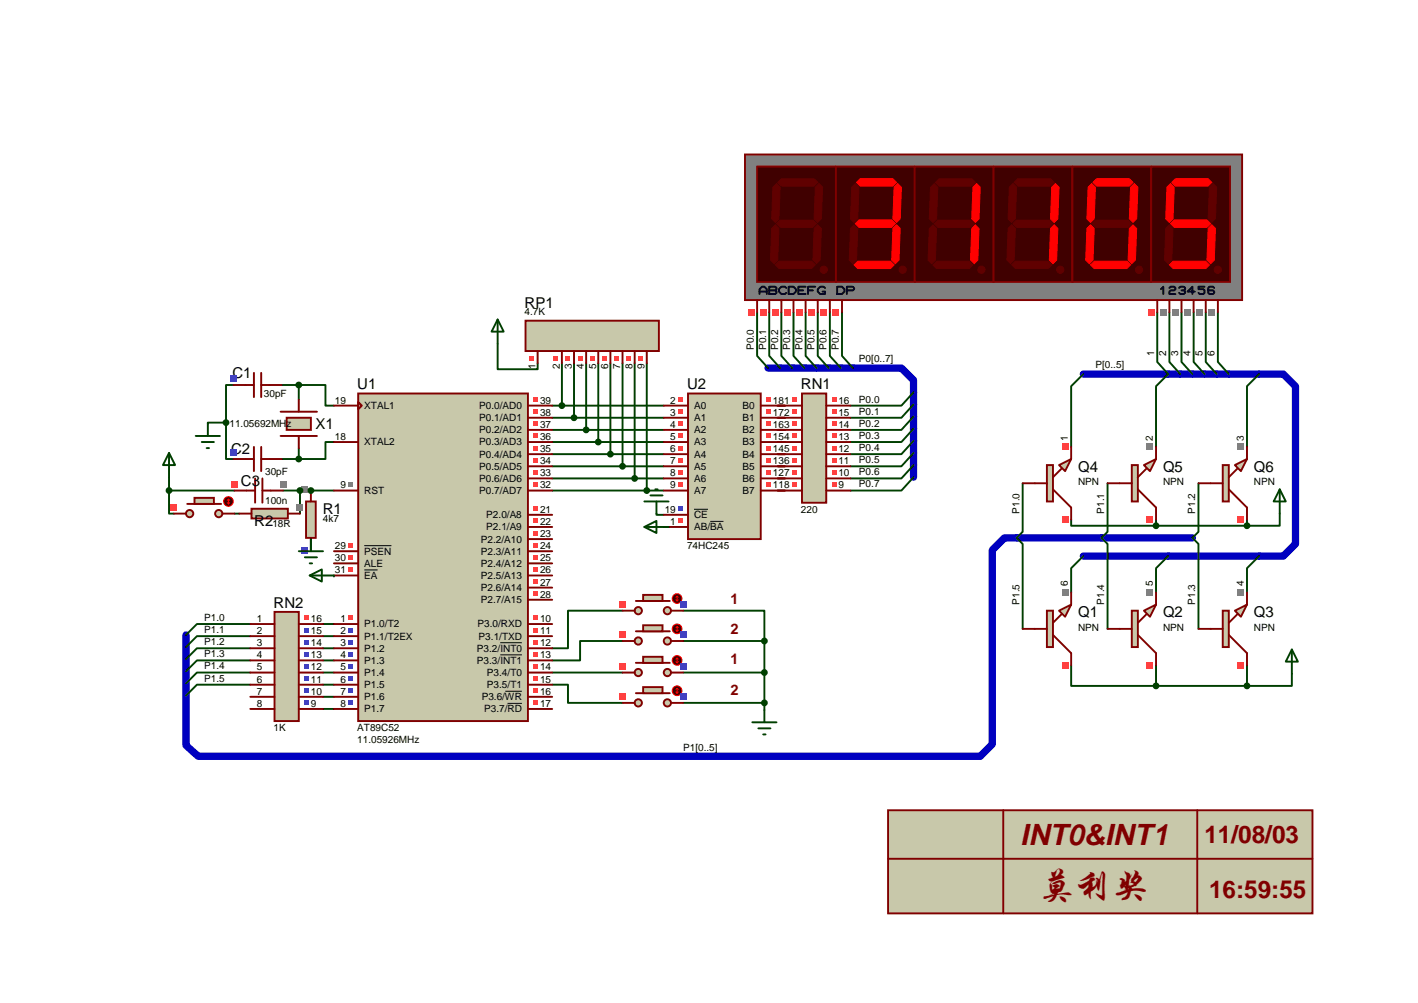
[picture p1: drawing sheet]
<svg xmlns="http://www.w3.org/2000/svg" width="297mm" height="210mm" viewBox="0 0 297 210" stroke-linecap="round" stroke-linejoin="round" font-family="sans-serif">
<path d="M160.9 77h27.9l2.6 2.6v20.3M226.9 78.3h41.9l2.6 2.6v33l-2.6 2.5h-41.9M249.8 112.6h-39.4l-2.5 2.5v40.7l-2.6 2.5h-163.8l-2.5-2.3v-23.1" fill="none" stroke="#0000c0" stroke-width="1.5"/>
<g fill="none" stroke="#004000" stroke-width=".4">
<path d="M47.3 88.5h-3.8v.2M47.3 88.5v7.6h1.6M48.9 80.6h-1.6v7.9M59 80.6h3.6M59 96.1h3.6M62.6 80.6v3.1M62.6 93.8v2.3M62.6 80.6h5.6v4.3h1.8M70 92.5h-1.8v3.6h-5.6M162.9 84.9h1.5M162.9 87.5h1.5M162.9 90h1.5"/>
<path d="M162.9 92.5h1.5M162.9 95.1h1.5M162.9 97.6h1.5M49.1 107.5h1M65.1 112.9v2.2M137.5 107.5v.3h1.5M139 110.3h1.1M162.9 100.2h1.5M162.9 102.7h1.5"/>
</g>
<circle cx="70" cy="120.5" r=".2" fill="#004000"/>
<g fill="none" stroke="#004000" stroke-width=".4">
<path d="M104.2 72v5.3h8.4v-1.3M117.7 76v8.9M120.2 76v11.5M122.8 76v14M125.3 76v16.5M127.9 76v19.1M130.4 76v21.6M132.9 76v24.2M135.5 76v26.7M158.6 65.4v9.1l2.3 2.5M161.1 65.4v9.1l2.3 2.5M163.7 65.4v9.1l2.3 2.5"/>
<path d="M166.2 65.4v9.1l2.3 2.5M168.8 65.4v9.1l2.2 2.5M171.3 65.4v9.1l2.3 2.5M173.8 65.4v9.1l2.3 2.5M176.4 65.4v9.1l2.3 2.5M226.9 78.3l-2.5 2.6v12.7M242.4 65.4v10.4l2.3 2.5-2.5 2.6v12.7M245 65.4v10.4l2.2 2.5M247.5 65.4v10.4l2.3 2.5M250 65.4v10.4l2.3 2.5M252.6 65.4v10.4l2.3 2.5M255.1 65.4v10.4l2.3 2.5"/>
<path d="M263.8 78.3l-2.6 2.6v12.7M35.4 99.9v2.8M115.7 95.1h23.3M115.7 97.6h23.3M115.7 87.5h23.3M115.7 90h23.3M115.7 92.5h23.3M115.7 84.9h23.3M191.4 99.9l-2.6 2.8h-10.6M191.4 97.4l-2.6 2.8h-10.6M191.4 94.8l-2.6 2.8h-10.6M191.4 92.3l-2.6 2.8h-10.6"/>
<path d="M191.4 89.7l-2.6 2.8h-10.6M191.4 87.2l-2.6 2.8h-10.6M191.4 84.7l-2.6 2.8h-10.6M191.4 82.1l-2.6 2.8h-10.6M35.4 102.7h13.7M35.4 102.7v4.8h1M59.3 102.7h10.7M62.8 102.7v4.8M65.1 102.4v.3M115.7 102.7h23.3M115.7 100.2h23.3M214.2 101.2v10.1l-1.2 1.3 1.2 1.3v17.8"/>
<path d="M224.4 108.8v1.3h17.8M226.9 116.4l-2.5 2.6v5M232 101.2v10.1l-1.3 1.3 1.3 1.3v17.8M242.2 108.8v1.3h19M244.7 116.4l-2.5 2.6v5M251.1 101.2v10.1l-1.3 1.3 1.3 1.3v17.8M261.2 108.8v1.3M263.8 116.4l-2.6 2.6v5M268.1 107.5v2.6h-6.9M52.4 133.2h-11.1l-2.3 2.3M52.4 135.7h-11.1l-2.3 2.3M52.4 138.3h-11.1l-2.3 2.2"/>
<path d="M52.4 130.6h-11.1l-2.3 2.3M67.7 130.6h2.3M67.7 133.2h2.3M67.7 135.7h2.3M67.7 138.3h2.3M130.4 127.8h-11.4v7.9h-3.3M130.4 134.2h-8.9v4.1h-5.8M143.1 127.8h17v6.4M143.1 134.2h17v6.6M224.4 139.3v4.3h17.8M242.2 139.3v4.3M261.2 139.3v4.3"/>
<path d="M52.4 140.8h-11.1l-2.3 2.3M52.4 143.3h-11.1l-2.3 2.3M67.7 140.8h2.3M67.7 143.3h2.3M67.7 145.9h2.3M67.7 148.4h2.3M115.7 143.3h3.3v3.9h11.4M115.7 140.8h14.7M143.1 140.8h17v6.4M143.1 147.2h17M160.1 147.2v1.5M242.2 143.6h19"/>
<path d="M270.6 141.1v2.5h-9.4"/>
</g>
<path d="M75 82.4h35.6v68.6h-35.6z" fill="#c8c8aa" stroke="#800000" stroke-width=".4"/>
<g fill="none" stroke="#800000" stroke-width=".4">
<path d="M70 92.5h5M70 84.9h5M75 84.2l.8 .7-.8 .8zM110.6 92.5h5.1M110.6 84.9h5.1M110.6 87.5h5.1M110.6 90h5.1M110.6 95.1h5.1M110.6 97.6h5.1M70 117.9h5M70 115.4h5M70 102.7h5"/>
<path d="M110.6 117.9h5.1M110.6 115.4h5.1M110.6 102.7h5.1M110.6 100.2h5.1M110.6 107.8h5.1M110.6 110.3h5.1M110.6 112.9h5.1M70 120.5h5M70 130.6h5M70 133.2h5M70 135.7h5M70 138.3h5"/>
<path d="M110.6 120.5h5.1M110.6 130.6h5.1M110.6 133.2h5.1M110.6 135.7h5.1M110.6 138.3h5.1M110.6 125.6h5.1M110.6 123h5.1M70 140.8h5M70 143.3h5M70 145.9h5M70 148.4h5M110.6 140.8h5.1"/>
<path d="M110.6 143.3h5.1M110.6 145.9h5.1M110.6 148.4h5.1"/>
</g>
<path d="M76.3 119.3h2.8M76.3 114.2h5.7M104.8 134.6h4.5M104.8 137.1h4.5M105.9 144.7h3.4M106.3 147.3h3" fill="none" stroke="#000" stroke-width=".21"/>
<g fill="#ff4040">
<path d="M72.9 116.2h1v1h-1z"/>
<path d="M72.9 118.7h1v1h-1z"/>
<path d="M72.9 113.6h1v1h-1z"/>
</g>
<path d="M72.9 100.9h1v1h-1z" fill="#808080"/>
<g fill="#ff4040">
<path d="M111.7 83.1h1.1v1.1h-1.1z"/>
<path d="M111.7 85.7h1.1v1h-1.1z"/>
<path d="M111.7 88.2h1.1v1h-1.1z"/>
<path d="M111.7 90.8h1.1v1h-1.1z"/>
<path d="M111.7 93.3h1.1v1h-1.1z"/>
<path d="M111.7 95.8h1.1v1.1h-1.1z"/>
<path d="M111.7 98.4h1.1v1h-1.1z"/>
<path d="M111.7 100.9h1.1v1h-1.1z"/>
<path d="M72.9 128.9h1v1h-1z"/>
</g>
<g fill="#4040ff">
<path d="M72.9 131.4h1v1h-1z"/>
<path d="M72.9 133.9h1v1.1h-1z"/>
<path d="M72.9 136.5h1v1h-1z"/>
<path d="M72.9 139h1v1h-1z"/>
<path d="M72.9 141.6h1v1h-1z"/>
<path d="M72.9 144.1h1v1h-1z"/>
<path d="M72.9 146.6h1v1.1h-1z"/>
</g>
<g fill="#ff4040">
<path d="M111.7 128.9h1.1v1h-1.1z"/>
<path d="M111.7 131.4h1.1v1h-1.1z"/>
<path d="M111.7 133.9h1.1v1.1h-1.1z"/>
<path d="M111.7 136.5h1.1v1h-1.1z"/>
<path d="M111.7 139h1.1v1h-1.1z"/>
<path d="M111.7 146.6h1.1v1.1h-1.1z"/>
<path d="M111.7 144.1h1.1v1h-1.1z"/>
<path d="M111.7 141.6h1.1v1h-1.1z"/>
<path d="M111.7 123.8h1.1v1h-1.1z"/>
<path d="M111.7 106h1.1v1h-1.1z"/>
<path d="M111.7 108.5h1.1v1.1h-1.1z"/>
<path d="M111.7 111.1h1.1v1h-1.1z"/>
<path d="M111.7 113.6h1.1v1h-1.1z"/>
<path d="M111.7 116.2h1.1v1h-1.1z"/>
<path d="M111.7 118.7h1.1v1h-1.1z"/>
<path d="M111.7 121.2h1.1v1.1h-1.1z"/>
</g>
<path d="M58.8 91.3h7.6M58.8 86.2h7.6" fill="none" stroke="#800000" stroke-width=".4"/>
<path d="M60 87.5h5.1v2.5h-5.1z" fill="#c8c8aa" stroke="#800000" stroke-width=".4"/>
<path d="M53.2 78.1v5M54.7 78.1v5M48.9 80.6h4.3M54.7 80.6h4.3M62.6 83.7v2.5M62.6 91.3v2.5" fill="none" stroke="#800000" stroke-width=".4"/>
<path d="M48.2 78.7h1.3v1.3h-1.3z" fill="#4040ff"/>
<path d="M48.9 96.1h4.3M53.2 93.6v5M54.7 93.6v5M54.7 96.1h4.3" fill="none" stroke="#800000" stroke-width=".4"/>
<path d="M48.2 94.2h1.3v1.3h-1.3z" fill="#4040ff"/>
<g fill="#004000" stroke="#004000" stroke-width=".4">
<circle cx="62.6" cy="96.1" r=".51"/>
<circle cx="62.6" cy="80.6" r=".51"/>
</g>
<path d="M49.1 102.7h4.3M53.4 100.2v5M55 100.2v5M55 102.7h4.3" fill="none" stroke="#800000" stroke-width=".4"/>
<path d="M48.5 100.8h1.3v1.3h-1.3z" fill="#ff4040"/>
<path d="M58.6 100.8h1.3v1.3h-1.3z" fill="#808080"/>
<g fill="#c8c8aa" stroke="#800000" stroke-width=".4">
<circle cx="45.8" cy="107.5" r=".76"/>
<circle cx="39.7" cy="107.5" r=".76"/>
</g>
<path d="M39.2 105.5h7.1" fill="none" stroke="#800000" stroke-width=".4"/>
<path d="M40.7 104.2h4.1v1.3h-4.1z" fill="#c8c8aa" stroke="#800000" stroke-width=".4"/>
<path d="M36.4 107.5h2.6M46.6 107.5h2.5" fill="none" stroke="#800000" stroke-width=".4"/>
<circle cx="47.9" cy="105" r="1.02" fill="#400000" stroke="#f00" stroke-width=".21"/>
<path d="M47.6 104.7l.3-.2 .2 .2M47.6 105.2l.3 .3M47.9 104.5v1M48.1 105.2l-.2 .3" fill="none" stroke="#f00" stroke-width=".21"/>
<path d="M35.8 105.6h1.3v1.3h-1.3z" fill="#ff4040"/>
<path d="M64.1 105h2v7.6h-2z" fill="#c8c8aa" stroke="#800000" stroke-width=".4"/>
<path d="M65.1 102.4v2.6M65.1 112.6v2.5" fill="none" stroke="#800000" stroke-width=".4"/>
<path d="M63.2 101.8h1.3v1.3h-1.3z" fill="#808080"/>
<path d="M63.2 114.5h1.3v1.3h-1.3z" fill="#4040ff"/>
<path d="M52.7 106.5h7.6v2h-7.6z" fill="#c8c8aa" stroke="#800000" stroke-width=".4"/>
<path d="M50.1 107.5h2.6M60.3 107.5h2.5" fill="none" stroke="#800000" stroke-width=".4"/>
<path d="M62.2 105.6h1.3v1.3h-1.3z" fill="#808080"/>
<path d="M35.4 94.8v5.1M35.4 94.8l1.3 2.6h-2.6zM41 91.3h5.1M42.3 92.5h2.5M43.3 93.8h.5M43.5 88.7v2.6M62.6 115.4h5.1M63.9 116.7h2.5M64.9 117.9h.5M65.1 112.9v2.5" fill="none" stroke="#004000" stroke-width=".4"/>
<circle cx="47.3" cy="88.5" r=".51" fill="#004000" stroke="#004000" stroke-width=".4"/>
<path d="M144.1 82.4h15.3v30.5h-15.3z" fill="#c8c8aa" stroke="#800000" stroke-width=".4"/>
<g fill="none" stroke="#800000" stroke-width=".4">
<path d="M139 84.9h5.1M139 87.5h5.1M139 90h5.1M139 92.5h5.1M139 95.1h5.1M139 97.6h5.1M159.4 84.9h5M159.4 87.5h5M159.4 90h5M159.4 92.5h5M159.4 95.1h5M159.4 97.6h5"/>
<path d="M139 100.2h5.1M139 102.7h5.1M139 107.8h5.1M139 110.3h5.1M159.4 100.2h5M159.4 102.7h5"/>
</g>
<path d="M145.4 106.6h2.9M148.8 109.2h2.8" fill="none" stroke="#000" stroke-width=".21"/>
<g fill="#ff4040">
<path d="M142 83.1h1v1.1h-1z"/>
<path d="M160.5 83.1h1v1.1h-1z"/>
<path d="M142 85.7h1v1h-1z"/>
<path d="M160.5 85.7h1v1h-1z"/>
<path d="M142 88.2h1v1h-1z"/>
<path d="M160.5 88.2h1v1h-1z"/>
<path d="M142 90.8h1v1h-1z"/>
<path d="M160.5 90.8h1v1h-1z"/>
<path d="M142 93.3h1v1h-1z"/>
<path d="M160.5 93.3h1v1h-1z"/>
<path d="M142 95.8h1v1.1h-1z"/>
<path d="M160.5 95.8h1v1.1h-1z"/>
<path d="M142 98.4h1v1h-1z"/>
<path d="M160.5 98.4h1v1h-1z"/>
<path d="M142 100.9h1v1h-1z"/>
<path d="M160.5 100.9h1v1h-1z"/>
</g>
<path d="M142 106h1v1h-1z" fill="#4040ff"/>
<path d="M142 108.5h1v1.1h-1z" fill="#ff4040"/>
<path d="M135 110.3l2.5-1.2v2.5zM135 105h5.1M135 110.3h5.1M136.2 103.7h2.6M137.3 102.4h.5M137.5 105v2.5" fill="none" stroke="#004000" stroke-width=".4"/>
<path d="M168 82.4h5.1v22.8h-5.1z" fill="#c8c8aa" stroke="#800000" stroke-width=".4"/>
<g fill="none" stroke="#800000" stroke-width=".4">
<path d="M162.9 84.9h5.1M162.9 87.5h5.1M162.9 90h5.1M162.9 92.5h5.1M162.9 95.1h5.1M162.9 97.6h5.1M173.1 84.9h5.1M173.1 87.5h5.1M173.1 90h5.1M173.1 92.5h5.1M173.1 95.1h5.1M173.1 97.6h5.1"/>
<path d="M162.9 100.2h5.1M162.9 102.7h5.1M173.1 100.2h5.1M173.1 102.7h5.1"/>
</g>
<g fill="#ff4040">
<path d="M165.8 83.1h1.1v1.1h-1.1z"/>
<path d="M165.8 85.7h1.1v1h-1.1z"/>
<path d="M165.8 88.2h1.1v1h-1.1z"/>
<path d="M165.8 90.8h1.1v1h-1.1z"/>
<path d="M165.8 93.3h1.1v1h-1.1z"/>
<path d="M165.8 95.8h1.1v1.1h-1.1z"/>
<path d="M165.8 98.4h1.1v1h-1.1z"/>
<path d="M165.8 100.9h1.1v1h-1.1z"/>
<path d="M174.2 83.1h1v1.1h-1z"/>
<path d="M174.2 85.7h1v1h-1z"/>
<path d="M174.2 88.2h1v1h-1z"/>
<path d="M174.2 90.8h1v1h-1z"/>
<path d="M174.2 93.3h1v1h-1z"/>
<path d="M174.2 95.8h1v1.1h-1z"/>
<path d="M174.2 98.4h1v1h-1z"/>
<path d="M174.2 100.9h1v1h-1z"/>
</g>
<path d="M64.9 120.5h5.1M64.9 120.5l2.5-1.3v2.6z" fill="none" stroke="#004000" stroke-width=".4"/>
<path d="M110.1 67.1h27.9v6.4h-27.9z" fill="#c8c8aa" stroke="#800000" stroke-width=".4"/>
<path d="M112.6 73.5v2.5M117.7 73.5v2.5M120.2 73.5v2.5M122.8 73.5v2.5M125.3 73.5v2.5M127.9 73.5v2.5M130.4 73.5v2.5M132.9 73.5v2.5M135.5 73.5v2.5" fill="none" stroke="#800000" stroke-width=".4"/>
<g fill="#ff4040">
<path d="M115.9 74.6h1v1h-1z"/>
<path d="M118.5 74.6h1v1h-1z"/>
<path d="M121 74.6h1v1h-1z"/>
<path d="M123.5 74.6h1.1v1h-1.1z"/>
<path d="M126.1 74.6h1v1h-1z"/>
<path d="M128.6 74.6h1v1h-1z"/>
<path d="M131.2 74.6h1v1h-1z"/>
<path d="M133.7 74.6h1v1h-1z"/>
<path d="M110.8 74.6h1.1v1h-1.1z"/>
</g>
<path d="M104.2 66.9l1.3 2.5h-2.5zM104.2 66.9v5.1" fill="none" stroke="#004000" stroke-width=".4"/>
<g fill="#004000" stroke="#004000" stroke-width=".4">
<circle cx="65.1" cy="102.7" r=".51"/>
<circle cx="35.4" cy="102.7" r=".51"/>
<circle cx="62.8" cy="102.7" r=".51"/>
<circle cx="117.7" cy="84.9" r=".51"/>
<circle cx="120.2" cy="87.5" r=".51"/>
<circle cx="122.8" cy="90" r=".51"/>
<circle cx="125.3" cy="92.5" r=".51"/>
<circle cx="127.9" cy="95.1" r=".51"/>
<circle cx="130.4" cy="97.6" r=".51"/>
<circle cx="132.9" cy="100.2" r=".51"/>
<circle cx="135.5" cy="102.7" r=".51"/>
</g>
<path d="M156.1 32.3h104.1v30.5h-104.1z" fill="#808080" stroke="#800000" stroke-width=".4"/>
<path d="M158.6 34.9h16.5v24.1h-16.5z" fill="#400000" stroke="#800000" stroke-width=".4"/>
<g fill="#600000" stroke="#600000" stroke-width=".21">
<path d="M162.9 38.2l.8-.8h6.8l.8 .8-.8 .7h-6.8z"/>
<path d="M171.6 38.4l.7 .8-.2 6.6-.8 .8-.8-.8 .3-6.6z"/>
<path d="M162.7 46.8l.7-.7h6.9l.7 .7-.7 .8h-6.9z"/>
<path d="M162.7 38.4l.7 .8-.2 6.6-.8 .8-.8-.8 .3-6.6z"/>
<path d="M170.5 47.8l.8-.7 .8 .7-.3 6.6-.8 .8-.7-.8z"/>
<path d="M162.4 55.5l.8-.8h6.8l.8 .8-.8 .7h-6.8z"/>
<path d="M161.6 47.8l.8-.7 .8 .7-.3 6.6-.7 .8-.8-.8z"/>
</g>
<path d="M175.1 34.9h16.5v24.1h-16.5z" fill="#400000" stroke="#800000" stroke-width=".4"/>
<g fill="#600000" stroke="#600000" stroke-width=".21">
<path d="M179.4 38.2l.8-.8h6.8l.8 .8-.8 .7h-6.8z"/>
<path d="M187.3 39.2l.8-.8 .7 .8-.2 6.6-.8 .8-.8-.8z"/>
<path d="M179.9 46.1h6.9l.8 .7-.8 .8h-6.9l-.7-.8z"/>
<path d="M179.2 38.4l.7 .8-.2 6.6-.8 .8-.7-.8 .2-6.6z"/>
<path d="M187.8 47.1l.8 .7-.3 6.6-.7 .8-.8-.8 .2-6.6z"/>
<path d="M178.9 55.5l.8-.8h6.8l.8 .8-.8 .7h-6.8z"/>
<path d="M178.2 47.8l.7-.7 .8 .7-.3 6.6-.7 .8-.8-.8z"/>
<circle cx="172.6" cy="56.5" r=".76"/>
<circle cx="189.1" cy="56.5" r=".76"/>
</g>
<path d="M191.6 34.9h16.5v24.1h-16.5z" fill="#400000" stroke="#800000" stroke-width=".4"/>
<g fill="#600000" stroke="#600000" stroke-width=".21">
<path d="M195.9 38.2l.8-.8h6.9l.7 .8-.7 .7h-6.9z"/>
<path d="M204.6 38.4l.7 .8-.2 6.6-.8 .8-.7-.8 .2-6.6z"/>
<path d="M196.4 46.1h6.9l.8 .7-.8 .8h-6.9l-.7-.8z"/>
<path d="M194.9 39.2l.8-.8 .7 .8-.2 6.6-.8 .8-.7-.8z"/>
<path d="M204.3 47.1l.8 .7-.3 6.6-.7 .8-.8-.8 .3-6.6z"/>
<path d="M195.4 55.5l.8-.8h6.8l.8 .8-.8 .7h-6.8z"/>
<path d="M195.4 47.1l.8 .7-.3 6.6-.7 .8-.8-.8 .3-6.6z"/>
<circle cx="205.6" cy="56.5" r=".76"/>
</g>
<path d="M208.1 34.9h16.5v24.1h-16.5z" fill="#400000" stroke="#800000" stroke-width=".4"/>
<g fill="#600000" stroke="#600000" stroke-width=".21">
<path d="M212.4 38.2l.8-.8h6.9l.7 .8-.7 .7h-6.9z"/>
<path d="M220.3 39.2l.8-.8 .7 .8-.2 6.6-.8 .8-.7-.8z"/>
<path d="M212.2 46.8l.8-.7h6.8l.8 .7-.8 .8h-6.8z"/>
<path d="M212.2 38.4l.8 .8-.3 6.6-.8 .8-.7-.8 .2-6.6z"/>
<path d="M220.1 47.8l.7-.7 .8 .7-.3 6.6-.7 .8-.8-.8z"/>
<path d="M212.7 54.7h6.9l.7 .8-.7 .7h-6.9l-.8-.7z"/>
<path d="M211.2 47.8l.7-.7 .8 .7-.3 6.6-.7 .8-.8-.8z"/>
<circle cx="222.1" cy="56.5" r=".76"/>
</g>
<g fill="none" stroke="#000" stroke-width=".4">
<path d="M159.1 61.6v-1.1l.5-.5h.5l.5 .5v1.1M159.1 61h1.5M161.1 60h1.3l.3 .3v.2l-.3 .3 .3 .2v.3l-.3 .3h-1.3zM161.1 60.8h1.3M164.7 60.3l-.3-.3h-.7l-.5 .5v.5l.5 .6h.7l.3-.3M165.2 60h1l.5 .5v.5l-.5 .6h-1zM167.2 60.8h1.1M168.8 60h-1.6v1.6h1.6M169.3 60.8h1M170.8 60h-1.5v1.6M172.8 60.3l-.2-.3h-.8l-.5 .5v.5l.5 .6h1v-.6h-.5M175.4 60h1l.5 .5v.5l-.5 .6h-1z"/>
<path d="M177.4 60.8h1.3l.2-.3v-.2l-.2-.3h-1.3v1.6M243.2 60.5l.5-.5v1.6M245 60.3l.2-.3h.8l.2 .3v.2l-.2 .3h-.8l-.2 .2v.6h1.2M247 60.3l.2-.3h.8l.3 .3v.2l-.3 .3 .3 .2v.3l-.3 .3h-.8l-.2-.3M247.5 60.8h.5M250.3 61h-1.5l1-1v1.6M252.3 60h-1.2v.5h1l.2 .3v.5l-.2 .3h-.8l-.2-.3M254.4 60.3l-.3-.3h-.8l-.2 .3v1l.2 .3h.8l.3-.3v-.3l-.3-.2h-1"/>
</g>
<path d="M224.6 34.9h16.5v24.1h-16.5z" fill="#400000" stroke="#800000" stroke-width=".4"/>
<g fill="#600000" stroke="#600000" stroke-width=".21">
<path d="M229 38.2l.7-.8h6.9l.7 .8-.7 .7h-6.9z"/>
<path d="M236.8 39.2l.8-.8 .8 .8-.3 6.6-.8 .8-.7-.8z"/>
<path d="M228.7 46.8l.8-.7h6.8l.8 .7-.8 .8h-6.8z"/>
<path d="M227.9 39.2l.8-.8 .8 .8-.3 6.6-.8 .8-.7-.8z"/>
<path d="M236.6 47.8l.7-.7 .8 .7-.3 6.6-.7 .8-.8-.8z"/>
<path d="M229.2 54.7h6.9l.7 .8-.7 .7h-6.9l-.8-.7z"/>
<path d="M227.7 47.8l.7-.7 .8 .7-.2 6.6-.8 .8-.8-.8z"/>
<circle cx="238.6" cy="56.5" r=".76"/>
</g>
<path d="M241.1 34.9h16.6v24.1h-16.6z" fill="#400000" stroke="#800000" stroke-width=".4"/>
<g fill="#600000" stroke="#600000" stroke-width=".21">
<path d="M245.5 38.2l.7-.8h6.9l.7 .8-.7 .7h-6.9z"/>
<path d="M253.3 39.2l.8-.8 .8 .8-.3 6.6-.8 .8-.7-.8z"/>
<path d="M245.2 46.8l.8-.7h6.8l.8 .7-.8 .8h-6.8z"/>
<path d="M244.5 39.2l.7-.8 .8 .8-.3 6.6-.7 .8-.8-.8z"/>
<path d="M253.1 47.8l.7-.7 .8 .7-.2 6.6-.8 .8-.8-.8z"/>
<path d="M245 55.5l.7-.8h6.9l.7 .8-.7 .7h-6.9z"/>
<path d="M244.2 47.8l.8-.7 .7 .7-.2 6.6-.8 .8-.8-.8z"/>
<circle cx="255.1" cy="56.5" r=".76"/>
</g>
<g fill="#f00" stroke="#f00" stroke-width=".21">
<path d="M179.4 38.2l.8-.8h6.8l.8 .8-.8 .7h-6.8z"/>
<path d="M187.3 39.2l.8-.8 .7 .8-.2 6.6-.8 .8-.8-.8z"/>
<path d="M187.8 47.1l.8 .7-.3 6.6-.7 .8-.8-.8 .2-6.6z"/>
<path d="M178.9 55.5l.8-.8h6.8l.8 .8-.8 .7h-6.8z"/>
<path d="M179.9 46.1h6.9l.8 .7-.8 .8h-6.9l-.7-.8z"/>
<path d="M204.6 38.4l.7 .8-.2 6.6-.8 .8-.7-.8 .2-6.6z"/>
<path d="M204.3 47.1l.8 .7-.3 6.6-.7 .8-.8-.8 .3-6.6z"/>
<path d="M220.3 39.2l.8-.8 .7 .8-.2 6.6-.8 .8-.7-.8z"/>
<path d="M220.1 47.8l.7-.7 .8 .7-.3 6.6-.7 .8-.8-.8z"/>
<path d="M229 38.2l.7-.8h6.9l.7 .8-.7 .7h-6.9z"/>
<path d="M236.8 39.2l.8-.8 .8 .8-.3 6.6-.8 .8-.7-.8z"/>
<path d="M236.6 47.8l.7-.7 .8 .7-.3 6.6-.7 .8-.8-.8z"/>
<path d="M229.2 54.7h6.9l.7 .8-.7 .7h-6.9l-.8-.7z"/>
<path d="M227.7 47.8l.7-.7 .8 .7-.2 6.6-.8 .8-.8-.8z"/>
<path d="M227.9 39.2l.8-.8 .8 .8-.3 6.6-.8 .8-.7-.8z"/>
<path d="M245.5 38.2l.7-.8h6.9l.7 .8-.7 .7h-6.9z"/>
<path d="M253.1 47.8l.7-.7 .8 .7-.2 6.6-.8 .8-.8-.8z"/>
<path d="M245 55.5l.7-.8h6.9l.7 .8-.7 .7h-6.9z"/>
<path d="M244.5 39.2l.7-.8 .8 .8-.3 6.6-.7 .8-.8-.8z"/>
<path d="M245.2 46.8l.8-.7h6.8l.8 .7-.8 .8h-6.8z"/>
</g>
<g fill="none" stroke="#800000" stroke-width=".4">
<path d="M158.6 62.8v2.6M161.1 62.8v2.6M163.7 62.8v2.6M166.2 62.8v2.6M168.8 62.8v2.6M171.3 62.8v2.6M173.8 62.8v2.6M176.4 62.8v2.6M242.4 62.8v2.6M245 62.8v2.6M247.5 62.8v2.6M250 62.8v2.6"/>
<path d="M252.6 62.8v2.6M255.1 62.8v2.6"/>
</g>
<path d="M240.5 64.7h1.3v1.3h-1.3z" fill="#ff4040"/>
<g fill="#808080">
<path d="M243.1 64.7h1.2v1.3h-1.2z"/>
<path d="M245.6 64.7h1.3v1.3h-1.3z"/>
<path d="M248.1 64.7h1.3v1.3h-1.3z"/>
</g>
<g fill="#ff4040">
<path d="M156.7 64.7h1.3v1.3h-1.3z"/>
<path d="M159.2 64.7h1.3v1.3h-1.3z"/>
<path d="M161.8 64.7h1.2v1.3h-1.2z"/>
<path d="M164.3 64.7h1.3v1.3h-1.3z"/>
<path d="M166.9 64.7h1.2v1.3h-1.2z"/>
<path d="M169.4 64.7h1.3v1.3h-1.3z"/>
<path d="M171.9 64.7h1.3v1.3h-1.3z"/>
<path d="M174.5 64.7h1.2v1.3h-1.2z"/>
</g>
<g fill="#808080">
<path d="M250.7 64.7h1.2v1.3h-1.2z"/>
<path d="M253.2 64.7h1.3v1.3h-1.3z"/>
</g>
<g fill="#c8c8aa" stroke="#800000" stroke-width=".4">
<path d="M221.8 127.8l2.6-1.2-1.3 2.5z"/>
<path d="M219.3 127.8h1.3v7.7h-1.3z"/>
</g>
<path d="M214.2 131.7h5.1M220.6 132.9l3.8 3.8v2.6M222.4 128.6l-1.8 1.8M224.4 124v2.6" fill="none" stroke="#800000" stroke-width=".4"/>
<path d="M222.5 138.6h1.2v1.3h-1.2z" fill="#ff4040"/>
<path d="M222.5 123.4h1.2v1.3h-1.2z" fill="#808080"/>
<g fill="#c8c8aa" stroke="#800000" stroke-width=".4">
<path d="M239.6 127.8l2.6-1.2-1.3 2.5z"/>
<path d="M237.1 127.8h1.3v7.7h-1.3z"/>
</g>
<path d="M232 131.7h5.1M238.4 132.9l3.8 3.8v2.6M240.1 128.6l-1.7 1.8M242.2 124v2.6" fill="none" stroke="#800000" stroke-width=".4"/>
<path d="M240.3 138.6h1.2v1.3h-1.2z" fill="#ff4040"/>
<path d="M240.3 123.4h1.2v1.3h-1.2z" fill="#808080"/>
<g fill="#c8c8aa" stroke="#800000" stroke-width=".4">
<path d="M258.7 127.8l2.5-1.2-1.3 2.5z"/>
<path d="M256.1 127.8h1.3v7.7h-1.3z"/>
</g>
<path d="M251.1 131.7h5M257.4 132.9l3.8 3.8v2.6M259.2 128.6l-1.8 1.8M261.2 124v2.6" fill="none" stroke="#800000" stroke-width=".4"/>
<path d="M259.3 138.6h1.3v1.3h-1.3z" fill="#ff4040"/>
<path d="M259.3 123.4h1.3v1.3h-1.3z" fill="#808080"/>
<g fill="#c8c8aa" stroke="#800000" stroke-width=".4">
<path d="M221.8 97.4l2.6-1.3-1.3 2.5z"/>
<path d="M219.3 97.4h1.3v7.6h-1.3z"/>
</g>
<path d="M222.4 98.1l-1.8 1.8M224.4 93.6v2.5M214.2 101.2h5.1M220.6 102.4l3.8 3.9v2.5" fill="none" stroke="#800000" stroke-width=".4"/>
<g fill="#ff4040">
<path d="M222.5 108.2h1.2v1.2h-1.2z"/>
<path d="M222.5 92.9h1.2v1.3h-1.2z"/>
</g>
<g fill="#c8c8aa" stroke="#800000" stroke-width=".4">
<path d="M239.6 97.4l2.6-1.3-1.3 2.5z"/>
<path d="M237.1 97.4h1.3v7.6h-1.3z"/>
</g>
<path d="M240.1 98.1l-1.7 1.8M242.2 93.6v2.5M232 101.2h5.1M238.4 102.4l3.8 3.9v2.5" fill="none" stroke="#800000" stroke-width=".4"/>
<path d="M240.3 108.2h1.2v1.2h-1.2z" fill="#ff4040"/>
<path d="M240.3 92.9h1.2v1.3h-1.2z" fill="#808080"/>
<g fill="#c8c8aa" stroke="#800000" stroke-width=".4">
<path d="M258.7 97.4l2.5-1.3-1.3 2.5z"/>
<path d="M256.1 97.4h1.3v7.6h-1.3z"/>
</g>
<path d="M259.2 98.1l-1.8 1.8M261.2 93.6v2.5M251.1 101.2h5M257.4 102.4l3.8 3.9v2.5" fill="none" stroke="#800000" stroke-width=".4"/>
<path d="M259.3 108.2h1.3v1.2h-1.3z" fill="#ff4040"/>
<path d="M259.3 92.9h1.3v1.3h-1.3z" fill="#808080"/>
<path d="M268.1 102.4v5.1M268.1 102.4l1.2 2.6h-2.5zM270.6 136v5.1M270.6 136l1.3 2.5h-2.6z" fill="none" stroke="#004000" stroke-width=".4"/>
<g fill="#004000" stroke="#004000" stroke-width=".4">
<circle cx="261.2" cy="143.6" r=".51"/>
<circle cx="242.2" cy="143.6" r=".51"/>
<circle cx="242.2" cy="110.1" r=".51"/>
<circle cx="261.2" cy="110.1" r=".51"/>
</g>
<g fill="#c8c8aa" stroke="#800000" stroke-width=".4">
<circle cx="139.8" cy="127.8" r=".76"/>
<circle cx="133.7" cy="127.8" r=".76"/>
</g>
<path d="M133.2 125.8h7.1" fill="none" stroke="#800000" stroke-width=".4"/>
<path d="M134.7 124.5h4.1v1.3h-4.1z" fill="#c8c8aa" stroke="#800000" stroke-width=".4"/>
<path d="M130.4 127.8h2.5M140.6 127.8h2.5" fill="none" stroke="#800000" stroke-width=".4"/>
<circle cx="141.8" cy="125.3" r="1.02" fill="#400000" stroke="#f00" stroke-width=".21"/>
<path d="M141.6 125.1l.2-.3 .3 .3M141.6 125.6l.2 .2M141.8 124.8v1M142.1 125.6l-.3 .2" fill="none" stroke="#f00" stroke-width=".21"/>
<path d="M129.8 125.9h1.2v1.3h-1.2z" fill="#ff4040"/>
<path d="M142.5 125.9h1.2v1.3h-1.2z" fill="#4040ff"/>
<g fill="#c8c8aa" stroke="#800000" stroke-width=".4">
<circle cx="139.8" cy="134.2" r=".76"/>
<circle cx="133.7" cy="134.2" r=".76"/>
</g>
<path d="M133.2 132.2h7.1" fill="none" stroke="#800000" stroke-width=".4"/>
<path d="M134.7 130.9h4.1v1.3h-4.1z" fill="#c8c8aa" stroke="#800000" stroke-width=".4"/>
<path d="M130.4 134.2h2.5M140.6 134.2h2.5" fill="none" stroke="#800000" stroke-width=".4"/>
<circle cx="141.8" cy="131.7" r="1.02" fill="#400000" stroke="#f00" stroke-width=".21"/>
<path d="M141.6 131.4l.2-.3 .3 .3M141.6 131.9l.2 .3M141.8 131.1v1.1M142.1 131.9l-.3 .3" fill="none" stroke="#f00" stroke-width=".21"/>
<path d="M129.8 132.3h1.2v1.3h-1.2z" fill="#ff4040"/>
<path d="M142.5 132.3h1.2v1.3h-1.2z" fill="#4040ff"/>
<g fill="#c8c8aa" stroke="#800000" stroke-width=".4">
<circle cx="139.8" cy="140.8" r=".76"/>
<circle cx="133.7" cy="140.8" r=".76"/>
</g>
<path d="M133.2 138.8h7.1" fill="none" stroke="#800000" stroke-width=".4"/>
<path d="M134.7 137.5h4.1v1.3h-4.1z" fill="#c8c8aa" stroke="#800000" stroke-width=".4"/>
<path d="M130.4 140.8h2.5M140.6 140.8h2.5" fill="none" stroke="#800000" stroke-width=".4"/>
<circle cx="141.8" cy="138.3" r="1.02" fill="#400000" stroke="#f00" stroke-width=".21"/>
<path d="M141.6 138l.2-.2 .3 .2M141.6 138.5l.2 .3M141.8 137.8v1M142.1 138.5l-.3 .3" fill="none" stroke="#f00" stroke-width=".21"/>
<path d="M129.8 138.9h1.2v1.3h-1.2z" fill="#ff4040"/>
<path d="M142.5 138.9h1.2v1.3h-1.2z" fill="#4040ff"/>
<g fill="#c8c8aa" stroke="#800000" stroke-width=".4">
<circle cx="139.8" cy="147.1" r=".76"/>
<circle cx="133.7" cy="147.1" r=".76"/>
</g>
<path d="M133.2 145.1h7.1" fill="none" stroke="#800000" stroke-width=".4"/>
<path d="M134.7 143.8h4.1v1.3h-4.1z" fill="#c8c8aa" stroke="#800000" stroke-width=".4"/>
<path d="M130.4 147.2h2.5M140.6 147.2h2.5" fill="none" stroke="#800000" stroke-width=".4"/>
<circle cx="141.8" cy="144.6" r="1.02" fill="#400000" stroke="#f00" stroke-width=".21"/>
<path d="M141.6 144.4l.2-.3 .3 .3M141.6 144.9l.2 .2M141.8 144.1v1M142.1 144.9l-.3 .2" fill="none" stroke="#f00" stroke-width=".21"/>
<path d="M129.8 145.2h1.2v1.3h-1.2z" fill="#ff4040"/>
<path d="M142.5 145.2h1.2v1.3h-1.2z" fill="#4040ff"/>
<path d="M157.6 151.2h5.1M158.9 152.5h2.5M159.9 153.8h.5M160.1 148.7v2.5" fill="none" stroke="#004000" stroke-width=".4"/>
<g fill="#004000" stroke="#004000" stroke-width=".4">
<circle cx="160.1" cy="134.2" r=".51"/>
<circle cx="160.1" cy="140.8" r=".51"/>
<circle cx="160.1" cy="147.1" r=".51"/>
</g>
<path d="M186 169.6h88.9v21.6h-88.9z" fill="#c8c8aa" stroke="#800000" stroke-width=".4"/>
<path d="M186 179.8h88.9M210.2 169.6v21.6M250.8 169.6v21.6" fill="none" stroke="#800000" stroke-width=".4"/>
<path d="M57.5 128.1h5.1v22.9h-5.1z" fill="#c8c8aa" stroke="#800000" stroke-width=".4"/>
<g fill="none" stroke="#800000" stroke-width=".4">
<path d="M52.4 130.6h5.1M52.4 133.2h5.1M52.4 135.7h5.1M52.4 138.3h5.1M62.6 130.6h5.1M62.6 133.2h5.1M62.6 135.7h5.1M62.6 138.3h5.1M52.4 140.8h5.1M52.4 143.3h5.1M52.4 145.9h5.1M52.4 148.4h5.1"/>
<path d="M62.6 140.8h5.1M62.6 143.3h5.1M62.6 145.9h5.1M62.6 148.4h5.1"/>
</g>
<path d="M63.7 128.9h1v1h-1z" fill="#ff4040"/>
<g fill="#4040ff">
<path d="M63.7 131.4h1v1h-1z"/>
<path d="M63.7 133.9h1v1.1h-1z"/>
<path d="M63.7 136.5h1v1h-1z"/>
<path d="M63.7 139h1v1h-1z"/>
<path d="M63.7 141.6h1v1h-1z"/>
<path d="M63.7 144.1h1v1h-1z"/>
<path d="M63.7 146.6h1v1.1h-1z"/>
</g>
<text font-size="7.8" fill="#800000" x="217.5" y="187.8">莫利奖</text>
<text font-size="6.1" fill="#800000" x="213.7" y="176.8">INT0&amp;INT1</text>
<g font-size="5.1" fill="#800000">
<text x="252.3" y="176.6">11/08/03</text>
<text x="253.3" y="188">16:59:55</text>
</g>
<g font-size="3.1">
<text x="109.9" y="64.5">RP1</text>
<text x="48.7" y="79.2">C1</text>
<text x="74.8" y="81.5">U1</text>
<text x="143.9" y="81.5">U2</text>
<text x="167.8" y="81.5">RN1</text>
<text x="66.1" y="89.9">X1</text>
<text x="48.4" y="95">C2</text>
<text x="50.5" y="101.8">C3</text>
<text x="225.8" y="98.7">Q4</text>
<text x="243.6" y="98.7">Q5</text>
<text x="262.7" y="98.7">Q6</text>
<text x="67.6" y="107.6">R1</text>
<text x="53.3" y="110.2">R2</text>
<text x="57.3" y="127.2">RN2</text>
<text x="225.8" y="129.2">Q1</text>
<text x="243.6" y="129.2">Q2</text>
<text x="262.7" y="129.2">Q3</text>
</g>
<g font-size="3.1" fill="#800000">
<text x="153" y="126.4">1</text>
<text x="153" y="132.7">2</text>
<text x="153" y="139.1">1</text>
<text x="153" y="145.4">2</text>
</g>
<g font-size="2.1">
<text x="109.9" y="66">4.7K</text>
<text x="112.2" y="77.2" transform="rotate(-90 112.2 77.2)">1</text>
<text x="117.2" y="77.2" transform="rotate(-90 117.2 77.2)">2</text>
<text x="119.8" y="77.2" transform="rotate(-90 119.8 77.2)">3</text>
<text x="122.3" y="77.2" transform="rotate(-90 122.3 77.2)">4</text>
<text x="124.9" y="77.2" transform="rotate(-90 124.9 77.2)">5</text>
<text x="127.4" y="77.2" transform="rotate(-90 127.4 77.2)">6</text>
<text x="129.9" y="77.2" transform="rotate(-90 129.9 77.2)">7</text>
<text x="132.5" y="77.2" transform="rotate(-90 132.5 77.2)">8</text>
<text x="135" y="77.2" transform="rotate(-90 135 77.2)">9</text>
<text x="157.9" y="73.2" transform="rotate(-90 157.9 73.2)">P0.0</text>
<text x="160.5" y="73.2" transform="rotate(-90 160.5 73.2)">P0.1</text>
<text x="163" y="73.2" transform="rotate(-90 163 73.2)">P0.2</text>
<text x="165.5" y="73.2" transform="rotate(-90 165.5 73.2)">P0.3</text>
<text x="168.1" y="73.2" transform="rotate(-90 168.1 73.2)">P0.4</text>
<text x="170.6" y="73.2" transform="rotate(-90 170.6 73.2)">P0.5</text>
<text x="173.2" y="73.2" transform="rotate(-90 173.2 73.2)">P0.6</text>
<text x="175.7" y="73.2" transform="rotate(-90 175.7 73.2)">P0.7</text>
<text x="179.9" y="75.8">P0[0..7]</text>
<text x="229.5" y="77.1">P[0..5]</text>
<text x="241.7" y="74.5" transform="rotate(-90 241.7 74.5)">1</text>
<text x="244.3" y="74.5" transform="rotate(-90 244.3 74.5)">2</text>
<text x="246.8" y="74.5" transform="rotate(-90 246.8 74.5)">3</text>
<text x="249.4" y="74.5" transform="rotate(-90 249.4 74.5)">4</text>
<text x="251.9" y="74.5" transform="rotate(-90 251.9 74.5)">5</text>
<text x="254.4" y="74.5" transform="rotate(-90 254.4 74.5)">6</text>
<text x="55.3" y="83.2">30pF</text>
<text x="48.1" y="89.4">11.05692MHz</text>
<text x="70.2" y="84.5">19</text>
<text x="76.3" y="85.6">XTAL1</text>
<text x="100.4" y="85.6">P0.0/AD0</text>
<text x="100.4" y="88.2">P0.1/AD1</text>
<text x="113.1" y="84.5">39</text>
<text x="113.1" y="87">38</text>
<text x="113.1" y="89.6">37</text>
<text x="140.4" y="84.5">2</text>
<text x="140.4" y="87">3</text>
<text x="140.4" y="89.6">4</text>
<text x="145.4" y="85.6">A0</text>
<text x="145.4" y="88.2">A1</text>
<text x="155.5" y="85.6">B0</text>
<text x="155.5" y="88.2">B1</text>
<text x="161.9" y="84.5">181</text>
<text x="161.9" y="87">172</text>
<text x="161.9" y="89.6">163</text>
<text x="175.6" y="84.5">16</text>
<text x="175.6" y="87">15</text>
<text x="175.6" y="89.6">14</text>
<text x="179.9" y="89.4">P0.2</text>
<text x="179.9" y="86.8">P0.1</text>
<text x="179.9" y="84.3">P0.0</text>
<text x="70.2" y="92.1">18</text>
<text x="76.3" y="93.3">XTAL2</text>
<text x="100.4" y="90.7">P0.2/AD2</text>
<text x="100.4" y="93.3">P0.3/AD3</text>
<text x="100.4" y="95.8">P0.4/AD4</text>
<text x="113.1" y="92.1">36</text>
<text x="113.1" y="94.6">35</text>
<text x="140.4" y="92.1">5</text>
<text x="140.4" y="94.6">6</text>
<text x="145.4" y="90.7">A2</text>
<text x="145.4" y="93.3">A3</text>
<text x="145.4" y="95.8">A4</text>
<text x="155.5" y="90.7">B2</text>
<text x="155.5" y="93.3">B3</text>
<text x="155.5" y="95.8">B4</text>
<text x="161.9" y="92.1">154</text>
<text x="161.9" y="94.6">145</text>
<text x="175.6" y="92.1">13</text>
<text x="175.6" y="94.6">12</text>
<text x="179.9" y="94.4">P0.4</text>
<text x="179.9" y="91.9">P0.3</text>
<text x="223.7" y="92.3" transform="rotate(-90 223.7 92.3)">1</text>
<text x="241.5" y="92.3" transform="rotate(-90 241.5 92.3)">2</text>
<text x="260.5" y="92.3" transform="rotate(-90 260.5 92.3)">3</text>
<text x="55.5" y="99.5">30pF</text>
<text x="100.4" y="98.3">P0.5/AD5</text>
<text x="100.4" y="100.9">P0.6/AD6</text>
<text x="113.1" y="97.2">34</text>
<text x="113.1" y="99.7">33</text>
<text x="140.4" y="97.2">7</text>
<text x="140.4" y="99.7">8</text>
<text x="145.4" y="98.3">A5</text>
<text x="145.4" y="100.9">A6</text>
<text x="155.5" y="98.3">B5</text>
<text x="155.5" y="100.9">B6</text>
<text x="161.9" y="97.2">136</text>
<text x="161.9" y="99.7">127</text>
<text x="175.6" y="97.2">11</text>
<text x="175.6" y="99.7">10</text>
<text x="179.9" y="99.5">P0.6</text>
<text x="179.9" y="97">P0.5</text>
<text x="225.8" y="101.6">NPN</text>
<text x="243.6" y="101.6">NPN</text>
<text x="262.7" y="101.6">NPN</text>
<text x="55.5" y="105.5">100n</text>
<text x="71.3" y="102.3">9</text>
<text x="76.3" y="103.4">RST</text>
<text x="100.4" y="103.4">P0.7/AD7</text>
<text x="113.1" y="107.3">21</text>
<text x="113.1" y="102.3">32</text>
<text x="139.3" y="107.3">19</text>
<text x="140.4" y="102.3">9</text>
<text x="145.4" y="103.4">A7</text>
<text x="155.5" y="103.4">B7</text>
<text x="161.9" y="102.3">118</text>
<text x="167.8" y="107.3">220</text>
<text x="175.6" y="102.3">9</text>
<text x="179.9" y="102">P0.7</text>
<text x="213.5" y="107.5" transform="rotate(-90 213.5 107.5)">P1.0</text>
<text x="231.3" y="107.5" transform="rotate(-90 231.3 107.5)">P1.1</text>
<text x="250.4" y="107.5" transform="rotate(-90 250.4 107.5)">P1.2</text>
<text x="57.1" y="110.4">18R</text>
<text x="67.6" y="109.2">4k7</text>
<text x="100.7" y="113.6">P2.2/A10</text>
<text x="101.9" y="108.5">P2.0/A8</text>
<text x="101.9" y="111">P2.1/A9</text>
<text x="113.1" y="109.9">22</text>
<text x="113.1" y="112.4">23</text>
<text x="140.4" y="109.9">1</text>
<text x="145.4" y="108.5">CE</text>
<text x="145.4" y="111">AB/BA</text>
<text x="70.2" y="117.5">30</text>
<text x="70.2" y="115">29</text>
<text x="76.3" y="118.7">ALE</text>
<text x="76.3" y="116.1">PSEN</text>
<text x="100.7" y="116.1">P2.3/A11</text>
<text x="100.7" y="118.7">P2.4/A12</text>
<text x="113.1" y="115">24</text>
<text x="113.1" y="117.5">25</text>
<text x="143.9" y="114.9">74HC245</text>
<text x="70.2" y="120">31</text>
<text x="76.3" y="121.2">EA</text>
<text x="100.7" y="121.2">P2.5/A13</text>
<text x="100.7" y="123.7">P2.6/A14</text>
<text x="113.1" y="125.1">28</text>
<text x="113.1" y="120">26</text>
<text x="113.1" y="122.6">27</text>
<text x="223.7" y="122.8" transform="rotate(-90 223.7 122.8)">6</text>
<text x="241.5" y="122.8" transform="rotate(-90 241.5 122.8)">5</text>
<text x="260.5" y="122.8" transform="rotate(-90 260.5 122.8)">4</text>
<text x="42.8" y="130">P1.0</text>
<text x="53.8" y="130.2">1</text>
<text x="65.1" y="130.2">16</text>
<text x="71.3" y="130.2">1</text>
<text x="76.3" y="131.4">P1.0/T2</text>
<text x="100" y="131.4">P3.0/RXD</text>
<text x="100.7" y="126.3">P2.7/A15</text>
<text x="113.1" y="130.2">10</text>
<text x="213.5" y="126.6" transform="rotate(-90 213.5 126.6)">P1.5</text>
<text x="231.3" y="126.6" transform="rotate(-90 231.3 126.6)">P1.4</text>
<text x="250.4" y="126.6" transform="rotate(-90 250.4 126.6)">P1.3</text>
<text x="42.8" y="132.5">P1.1</text>
<text x="42.8" y="135.1">P1.2</text>
<text x="42.8" y="137.6">P1.3</text>
<text x="53.8" y="132.7">2</text>
<text x="53.8" y="135.3">3</text>
<text x="53.8" y="137.8">4</text>
<text x="65.1" y="132.7">15</text>
<text x="65.1" y="135.3">14</text>
<text x="65.1" y="137.8">13</text>
<text x="71.3" y="132.7">2</text>
<text x="71.3" y="135.3">3</text>
<text x="71.3" y="137.8">4</text>
<text x="76.3" y="133.9">P1.1/T2EX</text>
<text x="76.3" y="136.4">P1.2</text>
<text x="99.9" y="136.4">P3.2/INT0</text>
<text x="100.3" y="133.9">P3.1/TXD</text>
<text x="113.1" y="132.7">11</text>
<text x="113.1" y="135.3">12</text>
<text x="113.1" y="137.8">13</text>
<text x="225.8" y="132.1">NPN</text>
<text x="243.6" y="132.1">NPN</text>
<text x="262.7" y="132.1">NPN</text>
<text x="42.8" y="140.1">P1.4</text>
<text x="42.8" y="142.7">P1.5</text>
<text x="53.8" y="140.4">5</text>
<text x="53.8" y="142.9">6</text>
<text x="65.1" y="140.4">12</text>
<text x="65.1" y="142.9">11</text>
<text x="71.3" y="140.4">5</text>
<text x="71.3" y="142.9">6</text>
<text x="76.3" y="139">P1.3</text>
<text x="76.3" y="141.5">P1.4</text>
<text x="99.9" y="139">P3.3/INT1</text>
<text x="102" y="141.5">P3.4/T0</text>
<text x="113.1" y="140.4">14</text>
<text x="113.1" y="142.9">15</text>
<text x="53.8" y="145.4">7</text>
<text x="53.8" y="148">8</text>
<text x="65.1" y="145.4">10</text>
<text x="65.1" y="148">9</text>
<text x="71.3" y="145.4">7</text>
<text x="71.3" y="148">8</text>
<text x="76.3" y="144.1">P1.5</text>
<text x="76.3" y="146.6">P1.6</text>
<text x="76.3" y="149.1">P1.7</text>
<text x="101" y="146.6">P3.6/WR</text>
<text x="101.4" y="149.1">P3.7/RD</text>
<text x="102" y="144.1">P3.5/T1</text>
<text x="113.1" y="148">17</text>
<text x="113.1" y="145.4">16</text>
<text x="57.3" y="153">1K</text>
<text x="74.8" y="153">AT89C52</text>
<text x="74.8" y="155.6">11.05926MHz</text>
<text x="143.1" y="157.1">P1[0..5]</text>
</g>
</svg>
